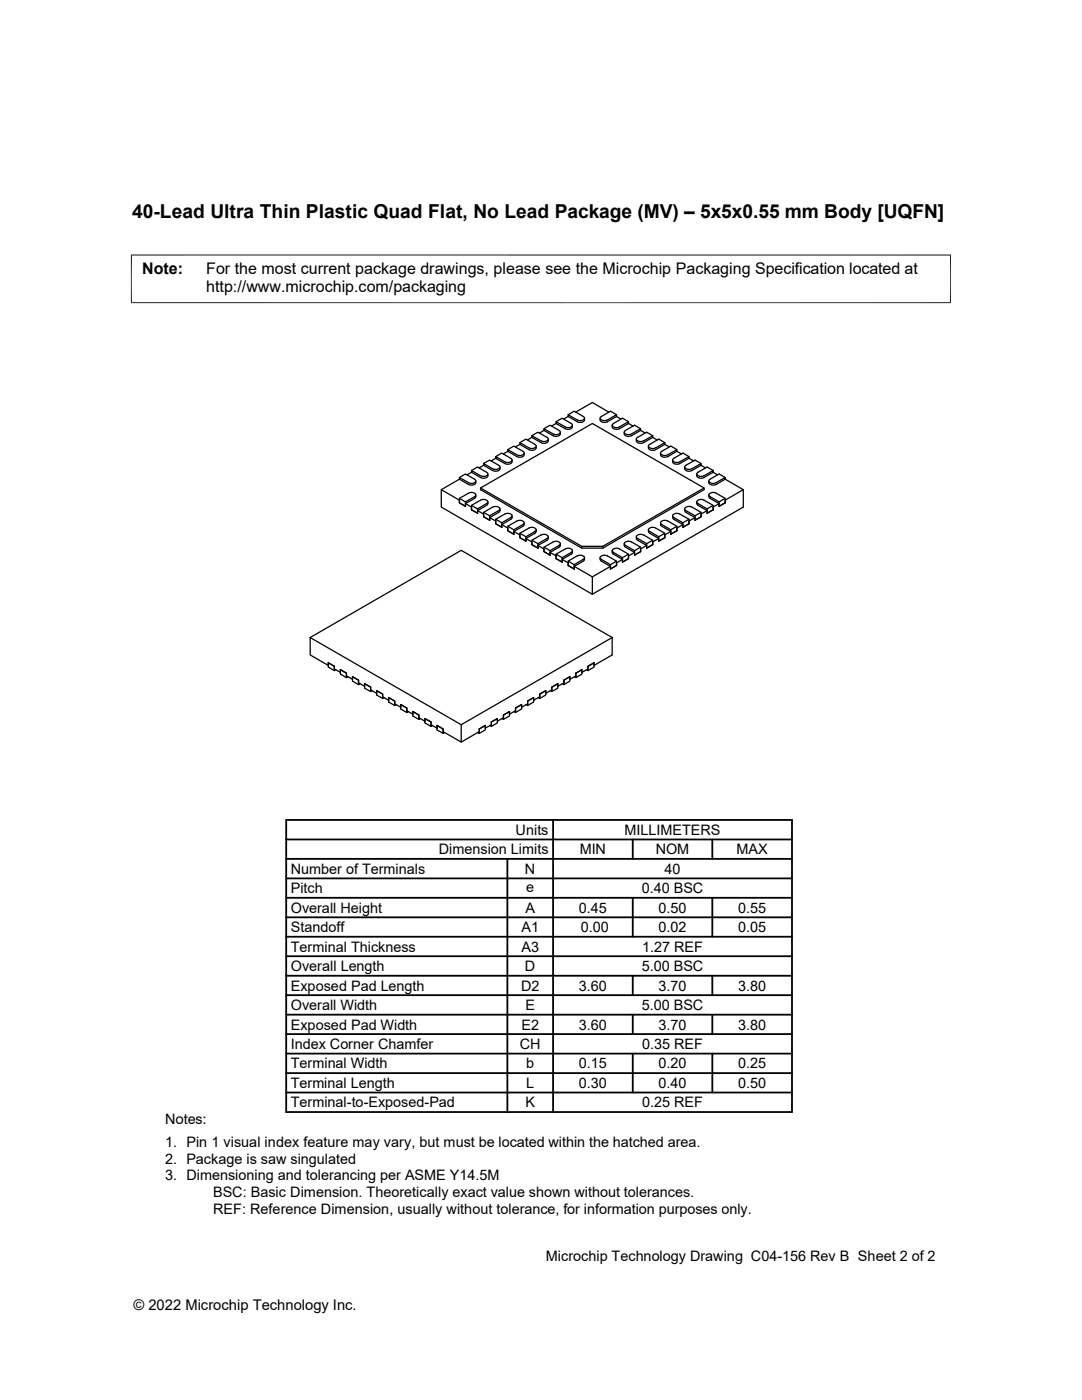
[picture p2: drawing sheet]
<svg xmlns="http://www.w3.org/2000/svg" width="216mm" height="279mm" viewBox="0 0 216 279" stroke-linecap="round" stroke-linejoin="round" font-family="sans-serif">
<g fill="none" stroke="#000" stroke-width=".25">
<path d="M91.7 99.5l1.2 .7M91.7 95.6l-3.6 2.1M91.7 99.5l1.8-1.1a.96 .96 0 0 1 1.4 .4l-.2 .3-1.8 1.1v.8l-1.2-.6zM91.7 95.6l1.8 1.1a.85 .85 0 0 0 .9 .1 .85 .85 0 0 0 .5-.8M91.7 95.3l1.2-.7 1.8 1.1a.43 .43 0 0 1 .2 .5 .43 .43 0 0 1-.5 .3l-.9-.2-1.8-1v.3M94.1 94.3v-.4l1.8 1.1M94.1 94.3l1.8 1M94.1 93.9l1.2-.7 1.8 1.1a.43 .43 0 0 1 .2 .5 .43 .43 0 0 1-.5 .3l-.9-.2M94.1 94.3l-.9 .5M94.9 98.8l-.1 .6-1.9 1.1v.5M95.9 99.8l-1.8 1.1v.8l1.2 .7M95.9 97.4l20.2 11.6"/>
<path d="M95.9 99.8a.96 .96 0 0 1 1.4 .4l-2 1.4v.8M96.5 92.9l1.8 1a.85 .85 0 0 0 1 .1 .85 .85 0 0 0 .5-.8M96.5 92.5l1.2-.7 1.8 1.1a.43 .43 0 0 1 .2 .5 .43 .43 0 0 1-.5 .3l-.9-.1-1.8-1.1v.4M96.5 92.9l-.9 .5M97.3 94.6a.85 .85 0 0 1-.4 .8 .85 .85 0 0 1-1-.1M98.9 91.1l1.2-.7 1.8 1.1M98.9 91.5l-.9 .5M98.9 91.5v-.4l1.8 1.1a.98 .98 0 0 0 1.5-.4l-.3-.3M98.9 91.5l1.8 1a.85 .85 0 0 0 1 .2 .85 .85 0 0 0 .5-.9M101.3 89.7l1.2-.7 1.8 1.1M101.3 90.1l-.9 .5M101.3 90.1v-.4l1.8 1.1"/>
<path d="M101.3 90.1l1.8 1M103.7 88.3l1.2-.7 1.8 1.1M103.7 88.7l-.9 .5M103.7 88.7v-.4l1.8 1.1M103.7 88.7l1.8 1a1.03 1.03 0 0 0 1.5-.3M104.3 90.1a.43 .43 0 0 1 .3 .5 .43 .43 0 0 1-.6 .3l-.9-.1M104.6 90.4a.85 .85 0 0 1-.5 .9 .85 .85 0 0 1-1-.2M106.1 87.3l-.9 .5M106.1 87.3v-.3l1.8 1M106.1 87.3l1.8 1a.87 .87 0 0 0 1 .2 .87 .87 0 0 0 .5-.9M106.1 87l1.2-.7 1.8 1a.43 .43 0 0 1 .3 .5 .43 .43 0 0 1-.6 .3l-.9-.1M106.7 88.7a.43 .43 0 0 1 .2 .5 .43 .43 0 0 1-.5 .3l-.9-.1"/>
<path d="M107 89v.4M108.5 85.9l-.8 .5M108.5 85.9v-.3l1.9 1a.96 .96 0 0 0 1.4-.4l-.3-.3M108.5 85.9l1.9 1a.85 .85 0 0 0 .9 .2 .85 .85 0 0 0 .5-.8M108.5 85.6l1.2-.7 1.9 1M111 84.5l-1 .5M111 84.5l1.8 1a.85 .85 0 0 0 .9 .2 .85 .85 0 0 0 .5-.8M111 84.2l1.2-.7 1.8 1a.43 .43 0 0 1 .2 .6 .43 .43 0 0 1-.6 .2l-.8-.1-1.8-1v.3M113.4 83.1l-.9 .5M113.4 83.1l1.8 1.1a.85 .85 0 0 0 1 .1 .85 .85 0 0 0 .4-.8M113.4 82.8l1.2-.7 1.8 1a.43 .43 0 0 1 .2 .6 .43 .43 0 0 1-.5 .2l-.9-.1-1.8-1v.3M114.9 82.3l3.3-2 3.3 2"/>
<path d="M119.7 83.5v.3M123 83.1l.9 .5M123 83.1v-.3l-1.8 1a.96 .96 0 0 1-1.4-.4l.2-.3M123 83.1l-1.8 1.1a1.03 1.03 0 0 1-1.4-.4M123 82.8l-1.2-.7-1.8 1M125.4 84.5l.9 .5M125.4 84.2l-1.2-.7-1.8 1a.43 .43 0 0 0-.2 .6 .43 .43 0 0 0 .5 .2l.9-.1 1.8-1v.3M125.4 84.5l-1.8 1a.87 .87 0 0 1-.9 .2 .87 .87 0 0 1-.5-.8M127 87.6a.85 .85 0 0 0 .5 .9 .85 .85 0 0 0 .9-.2M127.8 85.9l.9 .5M127.8 85.6l-1.2-.7-1.8 1a.43 .43 0 0 0-.2 .6 .43 .43 0 0 0 .5 .2l.9-.1 1.8-1v.3M127.8 85.9l-1.8 1a.85 .85 0 0 1-.9 .2 .85 .85 0 0 1-.5-.8"/>
<path d="M130.2 87.3l.9 .5M130.2 87.3v-.3l-1.8 1M130.2 87l-1.2-.7-1.8 1a.43 .43 0 0 0-.2 .5 .43 .43 0 0 0 .6 .3l.8-.1M130.2 87.3l-1.8 1M131.8 90.4a.85 .85 0 0 0 .5 .9 .85 .85 0 0 0 .9-.2M132.7 88.7l.9 .5M132.7 88.7l-1.9 1a.85 .85 0 0 1-.9 .2 .85 .85 0 0 1-.5-.9M132.7 88.7v-.4l-1.8 1.1M132.7 88.3l-1.3-.7-1.8 1.1a.43 .43 0 0 0-.2 .5 .43 .43 0 0 0 .6 .3l.8-.1M135.1 90.1l.9 .5M135.1 90.1l-1.8 1M135.1 90.1v-.4l-1.9 1.1a.96 .96 0 0 1-1.4-.4l.3-.3"/>
<path d="M135.1 89.7l-1.2-.7-1.8 1.1M137.5 91.5l.9 .5M137.5 91.5l-1.8 1a.85 .85 0 0 1-1 .2 .85 .85 0 0 1-.5-.9M137.5 91.5v-.4l-1.8 1.1a.96 .96 0 0 1-1.5-.4l.3-.3M137.5 91.1l-1.2-.7-1.8 1.1M139.9 92.9l.9 .5M139.9 92.5l-1.2-.7-1.8 1.1a.43 .43 0 0 0-.2 .5 .43 .43 0 0 0 .5 .3l.9-.2 1.8-1v.4M139.9 92.9l-1.8 1a.85 .85 0 0 1-1 .1 .85 .85 0 0 1-.5-.8M140.5 97.4l-22.3-12.9-22.3 12.9v.3l20.2 11.7h4.2l20.2-11.7v-.3l-20.2 11.6v.4M141.4 96v.3M141.4 98.8v.3M141.5 99.1l.2 .4"/>
<path d="M141.7 99.1l1.8 1.1v.8M141.7 99.5l1.8 1v.5M141.7 99.1a.43 .43 0 0 1-.2-.6 .43 .43 0 0 1 .5-.2l.9 .1 1.8 1.1v.9M142.3 94.3l.9 .5M142.3 93.9l-1.2-.7-1.8 1.1a.43 .43 0 0 0-.2 .5 .43 .43 0 0 0 .5 .3l.9-.2 1.8-1v.4M142.3 94.3l-1.8 1a.87 .87 0 0 1-1 .1 .87 .87 0 0 1-.5-.8M144.7 95.6l3.6 2.1v3.5l-30.1 17.4M144.7 95.6v-.3l-1.8 1a.96 .96 0 0 1-1.4-.4l.2-.2M144.7 95.6l-1.8 1.1a1.03 1.03 0 0 1-1.4-.4M144.7 95.3l-1.2-.7-1.8 1M144.7 99.5l-1.2 .7M148.3 97.7l-3.6 2.1v.6"/>
<path d="M92.9 101l-1.2-.6v-.6l-3.6-2.1v3.5l30.1 17.4v-3.5l-3.6-2.1M92.9 100.5l1.2 .7v.5l1.2 .7M94.1 100.9l1.2 .7M95.3 101.9l1.2 .7v.5l1.2 .7M96.5 102.3l1.2 .6M96.5 102.3l1.8-1.1a.96 .96 0 0 1 1.5 .4l-2.1 1.3v.9l-1.2-.7zM97.1 100.9l-1.8 1v.5M97.3 100.2v.4l-.2 .2M97.7 103.3l1.2 .7v.5l1.2 .7M98.9 103.6l1.2 .7M99.5 102.3l-1.8 1v.5M99.8 101.6l-.1 .4-.2 .2"/>
<path d="M100.1 104.7l1.2 .7v.5l1.2 .7M101.3 105l1.2 .7M101.9 103.3l-1.8 1v.9M101.9 103.3a.43 .43 0 0 0 .2-.6 .43 .43 0 0 0-.5-.2l-.9 .1-1.8 1v.9l1.2 .7M102.2 102.9l-.2 .7-1.9 1.1v.5M102.5 106.1l1.2 .7v.5l1.2 .7M103.1 104l-1.8 1v.9l1.2 .7M103.1 104a.96 .96 0 0 1 1.5 .4l-.3 .3M103.7 106.4l1.2 .7M104.3 104.7l-1.8 1v.9M104.6 104.3l-.2 .7-1.9 1.1v.5M104.9 107.5l1.2 .7v.5l1.2 .7"/>
<path d="M106.1 107.8l1.2 .7M106.7 106.1a.43 .43 0 0 0 .2-.6 .43 .43 0 0 0-.5-.2l-.9 .1-1.8 1v.9l1.2 .7M106.7 106.1l-1.8 1v.9M106.7 106.4l-1.8 1.1v.5M107 106.1l-.3 .3M107 105.7v.4M107.3 108.9l1.2 .7v.5l1.2 .7M107.9 106.8a.96 .96 0 0 1 1.5 .4l-.2 .3-1.9 1v.9M107.9 106.8l-1.8 1v.9l1.2 .7M108.5 109.2l1.2 .7M109.4 107.1v.4l-.2 .3-1.9 1.1v.5M109.7 110.3l1.3 .6v.6l1.2 .7"/>
<path d="M111 110.6l1.2 .7M111 110.6l1.8-1a.96 .96 0 0 1 1.4 .4l-.2 .3-1.8 1v.9l-1.2-.7zM111.5 108.8a.43 .43 0 0 0 .3-.5 .43 .43 0 0 0-.6-.3l-.8 .2-1.9 1v.9l1.2 .7M111.6 108.9l-1.9 1v.9M111.6 109.2l-1.9 1.1v.5M111.8 108.5v.4l-.3 .3M112.2 111.6l1.2 .7v.6l1.2 .7M113.4 112l1.2 .7M113.4 112l1.8-1a.96 .96 0 0 1 1.4 .4l-2 1.3v.9l-1.2-.7zM114.2 109.9l-.1 .6-1.9 1.1v.6M116.6 111.3l-.1 .6-1.9 1.1v.6M119.7 111.3v.3"/>
<path d="M119.8 111.6l.2 .4M120 111.6l1.8 1.1v.9M120 112l1.8 1v.6M120 111.6a.43 .43 0 0 1-.2-.5 .43 .43 0 0 1 .5-.3l.9 .1 1.8 1.1v.9M120.3 109h-4.2v.4M121.8 113l-3.6 2.1M122.2 109.9l.1 .6 1.9 1.1v.6M123 112l-1.2 .7M123 112.9l-1.2 .7M124.2 111.6l-1.2 .7v.6M124.6 108.5l.1 .6 1.9 1.2v.5M125.4 111.5v-.9l-1.8-1a.96 .96 0 0 0-1.4 .4l2 1.3v.9"/>
<path d="M125.4 110.6l-1.2 .7M125.4 111.5l-1.2 .7M126.6 110.3l-1.2 .6v.6M127 107.1l.1 .6 1.9 1.2v.5M127.8 109.2l-1.2 .7M127.8 110.1v-.9l-1.8-1a.98 .98 0 0 0-1.4 .4l2 1.3v.9M127.8 110.1l-1.2 .7M128.4 106.8a.96 .96 0 0 0-1.4 .4l2 1.3v.9M128.4 106.8l1.8 1v.9M129 108.9l-1.2 .7v.5M129.4 105.7l.1 .6 1.9 1.2v.5M130.2 107.8l-1.2 .7"/>
<path d="M130.2 108.7l-1.2 .7M131.4 107.5l-1.2 .7v.5M131.8 104.3l.2 .7 1.9 1.1v.5M132.1 104.7l1.8 1v.9M132.1 104.7a.43 .43 0 0 1-.3-.6 .43 .43 0 0 1 .6-.2l.9 .1 1.8 1v.9M132.7 106.4l-1.3 .7M132.7 107.3v-.9l-1.8-1a.98 .98 0 0 0-1.5 .4l2 1.3v.9M132.7 107.3l-1.3 .7M133.9 106.1l-1.2 .7v.5M134.2 102.9v.5l.3 .2M134.5 103.3l1.8 1v.9M134.5 103.6l1.8 1.1v.5"/>
<path d="M134.5 103.3a.43 .43 0 0 1-.3-.6 .43 .43 0 0 1 .6-.2l.9 .1 1.8 1v.9M135.1 105l-1.2 .7M135.1 105.9l-1.2 .7M136.3 104.7l-1.2 .7v.5M136.6 101.6l.1 .4 .2 .2M136.9 102.3l1.8 1v.5M137.5 103.6l-1.2 .7M137.5 104.5l-1.2 .7M138.7 103.3l-1.2 .7v.5M139 100.2l.1 .5 .2 .1M139.3 100.9l1.8 1v.5M139.9 102.3l-1.2 .6"/>
<path d="M139.9 103.1v-.8l-1.8-1.1a.98 .98 0 0 0-1.5 .4l2.1 1.3v.9M139.9 103.1l-1.2 .7M141.1 101.9l-1.2 .7v.5M142.3 100.9l-1.2 .7M142.3 101.7v-.8l-1.8-1.1a.96 .96 0 0 0-1.5 .4l2.1 1.4v.8M142.3 101.7l-1.2 .7M143.5 100.5l-1.2 .7v.5M144.7 100.4l-1.2 .6M61.9 127.2l30.1-17.4 30.2 17.4v3.5l-3.7 2.1v-.5l-1.2 .7M65.5 132.3l1.2 .7v.8l.3-.1M65.5 132.8l-3.6-2.1v-3.5l30.1 17.4v3.5l-3.6-2.1v-.5l-1.2-.7M65.5 132.3v.8l1.2 .7"/>
<path d="M65.5 132.3l1.2 .7v.5l1.2 .7M67.9 133.6l1.2 .7v.9l.3-.1M67.9 133.6v.9l1.2 .7M67.9 133.6l1.2 .7v.6l1.2 .7M70.3 135l1.2 .7v.9l.3-.1M70.3 135l1.2 .7v.6l1.2 .7M70.3 135v.9l1.2 .7M72.7 136.4l1.3 .7v.9l.3-.2M72.7 136.4v.9l1.3 .7M72.7 136.4l1.3 .7v.6l1.2 .7M75.2 137.8v.9l1.1 .7M75.2 137.8l1.1 .7"/>
<path d="M75.2 137.8l1.1 .7v.6M76.3 139.1l1.3 .7M76.3 138.5v.9l.4-.2M77.6 139.2v.9l1.2 .7M77.6 139.2l1.2 .7v.9l.3-.2M77.6 139.2l1.2 .7v.6l1.2 .6M105.3 139.9l1.2-.7v.9l-1.2 .7M105.3 139.9v.9l-.3-.2M105.3 139.9v.6l-1.2 .6v-.5l-1.2 .7M107.7 138.5l1.2-.7v.9l-1.2 .7M107.7 138.5v.9l-.3-.2M107.7 138.5v.6l-1.2 .7v-.6l-1.2 .7"/>
<path d="M110.1 137.1l1.2-.7v.9l-1.2 .7M110.1 137.1v.9l-.3-.2M110.1 137.1v.6l-1.2 .7v-.6l-1.2 .7M112.5 135.7v.9l-.3-.1M112.5 135.7l1.2-.7v.9l-1.2 .7M112.5 135.7v.6l-1.2 .7v-.6l-1.2 .7M114.9 134.3l1.2-.7v.9l-1.2 .7M114.9 134.3v.9l-.3-.1M114.9 134.3v.6l-1.2 .7v-.6l-1.2 .7M117.3 133l1.2-.7v.8l-1.2 .7M117.3 133v.8l-.3-.1M117.3 133v.5l-1.2 .7v-.6l-1.2 .7"/>
<path d="M122.2 127.2l-30.2 17.4M80 140.6l1.2 .7v.9l.3-.2M80 140.6l1.2 .7v.5l1.2 .7M80 140.6v.9l1.2 .7M82.4 142l1.2 .7v.9l.3-.2M82.4 142v.9l1.2 .7M82.4 142l1.2 .7v.5l1.2 .7M84.8 143.4l1.2 .7v.5l1.2 .7M84.8 143.4l1.2 .7v.9l.3-.2M84.8 143.4v.9l1.2 .7M87.2 144.8l1.2 .7v.9l.3-.2M87.2 144.8v.9l1.2 .7"/>
<path d="M95.6 145.5l1.2-.7v.9l-1.2 .7M95.6 145.5v.5l-3.6 2.1M95.6 145.5v.9l-.3-.2M98 144.1l1.3-.7v.9l-1.3 .7M98 144.1v.9l-.3-.2M98 144.1v.5l-1.2 .7v-.5l-1.2 .7M100.5 142.7l1.2-.7v.9l-1.2 .7M100.5 142.7v.5l-1.2 .7v-.5l-1.3 .7M100.5 142.7v.9l-.3-.2M102.9 141.3l1.2-.7v.9l-1.2 .7M102.9 141.3v.9l-.3-.2M102.9 141.3v.5l-1.2 .7v-.5l-1.2 .7"/>
</g>
<path d="M26.1 50.9h163.7M26.2 50.8v9.7M189.7 50.8v9.7M26.1 60.4h163.7" fill="none" stroke="#000" stroke-width=".2"/>
<g fill="none" stroke="#000" stroke-width=".36">
<path d="M57.1 179.2h100.9M57.1 175.3h100.9M57.1 171.4h100.9M57.1 167.5h100.9M57.1 163.6h100.9v58.3h-100.9zM101.2 171.4v50.5M110.4 163.6v58.3M126.3 167.5v3.9M126.3 179.2v7.7M142.1 167.5v3.9M142.1 179.2v7.7M57.1 183.1h100.9"/>
<path d="M57.1 194.7h100.9M57.1 190.8h100.9M57.1 186.9h100.9M57.1 198.6h100.9M126.3 194.7v3.9M142.1 194.7v3.9M57.1 214.2h100.9M57.1 202.5h100.9M57.1 206.4h100.9M57.1 218h100.9M57.1 210.3h100.9M126.3 202.5v3.9"/>
<path d="M126.3 210.3v7.7M142.1 202.5v3.9M142.1 210.3v7.7"/>
</g>
<text font-size="3.8" x="26.4" y="43.5">40-Lead Ultra Thin Plastic Quad Flat, No Lead Package (MV) – 5x5x0.55 mm Body [UQFN]</text>
<g font-size="3.2">
<text x="28.4" y="54.7">Note:</text>
<text x="41.1" y="58.3">http://www.microchip.com/packaging</text>
<text x="41.1" y="54.7">For the most current package drawings, please see the Microchip Packaging Specification located at</text>
</g>
<g font-size="2.9">
<text x="102.9" y="166.6">Units</text>
<text x="124.6" y="166.6">MILLIMETERS</text>
<text x="87.6" y="170.5">Dimension Limits</text>
<text x="115.7" y="170.5">MIN</text>
<text x="130.8" y="170.5">NOM</text>
<text x="147" y="170.5">MAX</text>
<text x="58" y="174.4">Number of Terminals</text>
<text x="58" y="178.3">Pitch</text>
<text x="104.8" y="174.4">N</text>
<text x="105" y="178">e</text>
<text x="128" y="178.3">0.40 BSC</text>
<text x="132.6" y="174.4">40</text>
<text x="58" y="182.2">Overall Height</text>
<text x="104.8" y="182.2">A</text>
<text x="115.5" y="182.2">0.45</text>
<text x="131.4" y="182.2">0.50</text>
<text x="147.3" y="182.2">0.55</text>
<text x="58" y="189.9">Terminal Thickness</text>
<text x="58" y="186">Standoff</text>
<text x="104.1" y="186">A1</text>
<text x="104.1" y="189.9">A3</text>
<text x="115.9" y="186">0.00</text>
<text x="128.1" y="189.9">1.27 REF</text>
<text x="131.4" y="186">0.02</text>
<text x="147.3" y="186">0.05</text>
<text x="58" y="193.8">Overall Length</text>
<text x="58" y="197.7">Exposed Pad Length</text>
<text x="104" y="197.7">D2</text>
<text x="104.8" y="193.8">D</text>
<text x="115.5" y="197.7">3.60</text>
<text x="128" y="193.8">5.00 BSC</text>
<text x="131.4" y="197.7">3.70</text>
<text x="147.3" y="197.7">3.80</text>
<text x="58" y="201.6">Overall Width</text>
<text x="104.8" y="201.6">E</text>
<text x="128" y="201.6">5.00 BSC</text>
<text x="58" y="205.5">Exposed Pad Width</text>
<text x="58" y="209.4">Index Corner Chamfer</text>
<text x="103.7" y="209.4">CH</text>
<text x="104" y="205.5">E2</text>
<text x="115.5" y="205.5">3.60</text>
<text x="128.1" y="209.4">0.35 REF</text>
<text x="131.4" y="205.5">3.70</text>
<text x="147.3" y="205.5">3.80</text>
<text x="58" y="213.2">Terminal Width</text>
<text x="105" y="213.2">b</text>
<text x="115.5" y="213.2">0.15</text>
<text x="131.4" y="213.2">0.20</text>
<text x="147.3" y="213.2">0.25</text>
<text x="58" y="217.1">Terminal Length</text>
<text x="58" y="221">Terminal-to-Exposed-Pad</text>
<text x="104.8" y="221">K</text>
<text x="105" y="217.1">L</text>
<text x="115.5" y="217.1">0.30</text>
<text x="128.1" y="221">0.25 REF</text>
<text x="131.4" y="217.1">0.40</text>
<text x="147.3" y="217.1">0.50</text>
<text x="32.9" y="224.4">Notes:</text>
<text x="32.9" y="229">1. Pin 1 visual index feature may vary, but must be located within the hatched area.</text>
<text x="32.9" y="232.3">2. Package is saw singulated</text>
<text x="32.9" y="235.6">3. Dimensioning and tolerancing per ASME Y14.5M</text>
<text x="42.5" y="238.9">BSC: Basic Dimension. Theoretically exact value shown without tolerances.</text>
<text x="42.5" y="242.2">REF: Reference Dimension, usually without tolerance, for information purposes only.</text>
<text x="108.9" y="251.7">Microchip Technology Drawing C04-156 Rev B Sheet 2 of 2</text>
<text x="26.6" y="261.3">© 2022 Microchip Technology Inc.</text>
</g>
</svg>
